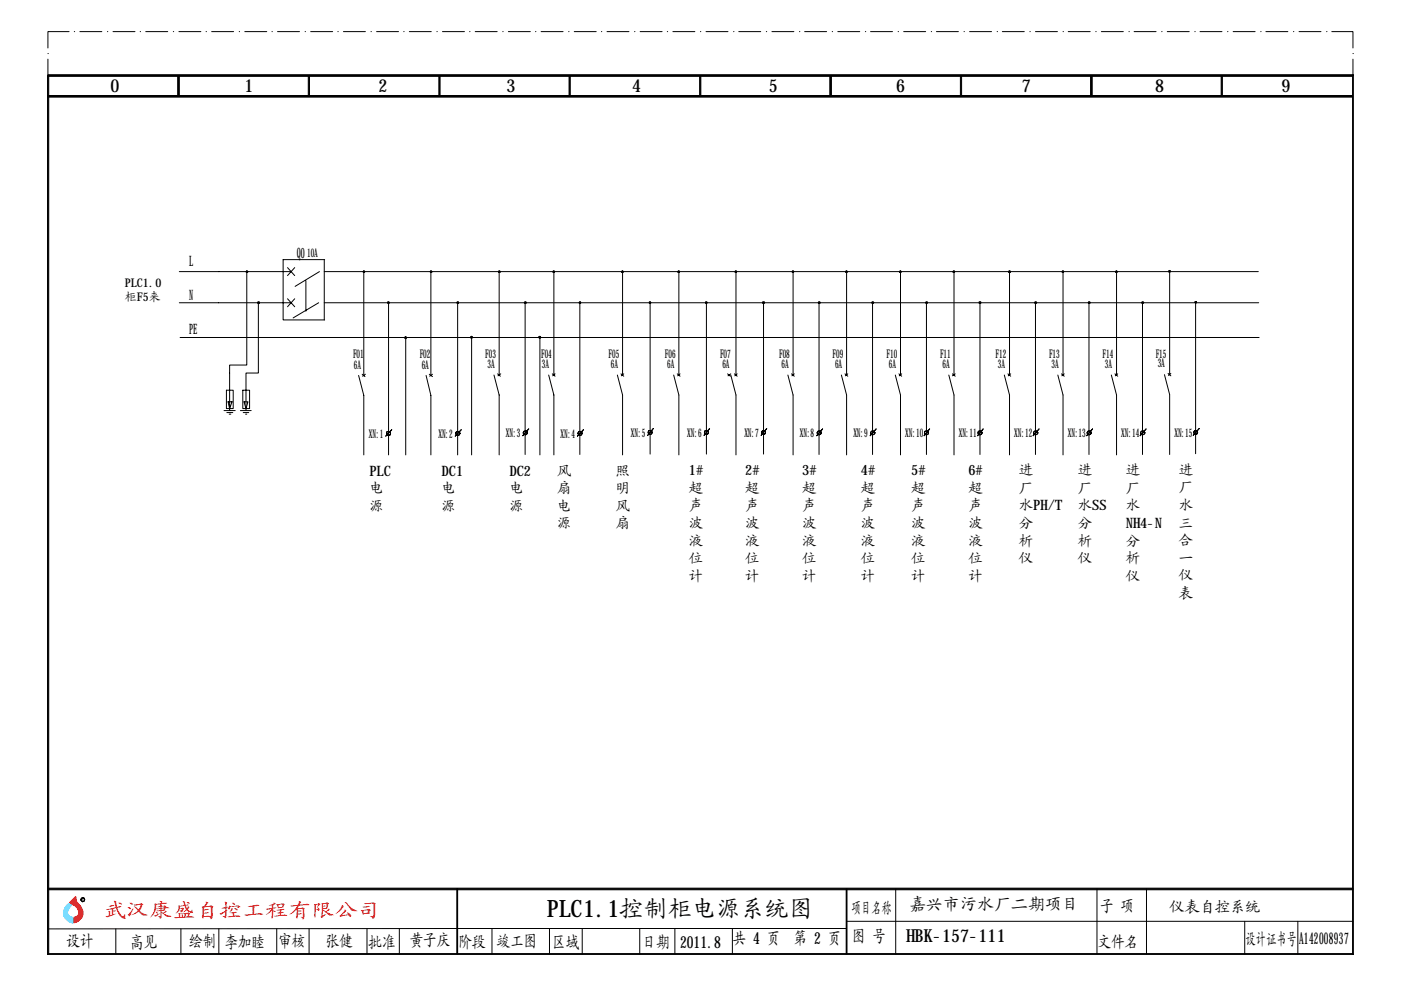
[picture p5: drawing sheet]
<svg xmlns="http://www.w3.org/2000/svg" width="297mm" height="210mm" viewBox="0 0 297 210" stroke-linecap="round" stroke-linejoin="round" font-family="sans-serif">
<g fill="none" stroke="#000" stroke-width=".21">
<path d="M10.2 12.5v3.5M10.2 11.4h.1M14.6 6.7h-4.4v3.5M15.7 6.7h.1M16.9 6.7h4.7M22.8 6.7h.1M24 6.7h4.6M29.7 6.7h.1M30.9 6.7h4.7M36.7 6.7h.1M37.9 6.7h4.7M43.7 6.7h.1"/>
<path d="M44.9 6.7h4.6M50.7 6.7h.1M51.9 6.7h4.7M57.7 6.7h.1M58.8 6.7h4.7M64.7 6.7h.1M65.9 6.7h4.6M71.6 6.7h.1M72.8 6.7h4.7M78.7 6.7h.1M79.8 6.7h4.7M85.6 6.7h.1"/>
<path d="M86.8 6.7h4.6M92.6 6.7h.1M93.8 6.7h4.7M99.6 6.7h.1M100.8 6.7h4.6M106.6 6.7h.1M107.8 6.7h4.6M113.5 6.7h.1M114.7 6.7h4.7M120.6 6.7h.1M121.8 6.7h4.6M127.5 6.7h.1"/>
<path d="M128.7 6.7h4.6M134.5 6.7h.1M135.7 6.7h4.7M141.5 6.7h.1M142.7 6.7h4.6M148.5 6.7h.1M149.7 6.7h4.6M155.5 6.7h.1M156.6 6.7h4.7M162.5 6.7h.1M163.7 6.7h4.6M169.5 6.7h.1"/>
<path d="M170.6 6.7h4.7M176.4 6.7h.1M177.6 6.7h4.7M183.5 6.7h.1M184.6 6.7h4.6M190.4 6.7h.1M191.6 6.7h4.7M197.4 6.7h.1M198.5 6.7h4.7M204.4 6.7h.1M205.6 6.7h4.6M211.4 6.7h.1"/>
<path d="M212.5 6.7h4.7M218.4 6.7h.1M219.5 6.7h4.7M225.4 6.7h.1M226.5 6.7h4.6M232.3 6.7h.1M233.5 6.7h4.7M239.4 6.7h.1M240.5 6.7h4.6M246.3 6.7h.1M247.5 6.7h4.6M253.3 6.7h.1"/>
<path d="M254.4 6.7h4.7M260.3 6.7h.1M261.5 6.7h4.6M267.3 6.7h.1M268.4 6.7h4.6M274.2 6.7h.1M275.4 6.7h4.7M281.3 6.7h.1M282.4 6.7h4.5v3.5M286.9 11.4h.1M286.9 12.5v3.5M38 57.6h23.7"/>
<path d="M52.3 57.6v19.8h-3.6v9.6M61 56.7l1.5 1.7M62.5 56.7l-1.5 1.7M64.9 59.5v6.5M67.7 57.6l-5.1 3.1M68.7 57.6h198.1M68.7 55v12.8M68.8 55h-8.8v12.8h8.8M77.1 57.6v22M91.4 57.6v22M105.8 57.6v21.9M117.4 57.6v21.9"/>
<path d="M132 57.6v21.9M143.9 57.6v21.9M156 57.6v21.9M168.1 57.6v21.9M179.5 57.6v21.9M190.9 57.6v21.9M202.3 57.6v21.9M214 57.6v21.9M225.4 57.6v21.9M236.7 57.6v21.9M248 57.5v21.9M38 64.2h23.7"/>
<path d="M38.2 71.6h228.8M54.8 64.2v14.9h-2.6v7.9M61 63.3l1.5 1.7M62.5 63.3l-1.5 1.7M67.6 64.2l-5.5 3.2M68.7 64.2h198.2M76 79.6l1.1 4.2v12.6M76.8 79.3l.6 .6M77.5 79.3l-.6 .5M82.4 64.2v32.2M86 71.6v24.8M90.3 79.6l1.1 4.2v12.6"/>
<path d="M91 79.3l.7 .6M91.7 79.3l-.6 .5M97 64.2v32.2M100 71.6v24.8M104.7 79.5l1.1 4.2v12.7M105.5 79.3l.6 .5M106.2 79.3l-.6 .4M111.3 64.2v32.2M114.5 71.6v24.8M116.3 79.5l1.1 4.2v12.7M117.1 79.3l.6 .5M117.7 79.3l-.5 .4"/>
<path d="M122.9 64.2v32.2M130.9 79.5l1.1 4.2v12.7M131.7 79.3l.5 .5M132.2 79.3l-.5 .4M137.8 64.2v32.1M142.8 79.5l1.1 4.2v12.7M143.6 79.3l.6 .5M144.2 79.3l-.5 .4M149.8 64.2v32.1M154.3 79.3l.6 .5M154.9 79.5l1.1 4.2v12.7M154.9 79.3l-.6 .4"/>
<path d="M155.7 79.3l.6 .5M156.3 79.3l-.5 .4M161.9 64.2v32.1M167 79.5l1.1 4.2v12.7M167.8 79.3l.6 .5M168.4 79.3l-.5 .4M173.7 64.2v32.2M178.4 79.5l1.1 4.2v12.7M179.2 79.3l.5 .5M179.7 79.3l-.5 .4M185 64.2v32.2M189.8 79.5l1.1 4.2v12.7"/>
<path d="M190.6 79.3l.6 .5M191.2 79.3l-.5 .4M196.4 64.2v32.2M201.2 79.5l1.1 4.2v12.7M201.9 79.3l.6 .5M202.5 79.3l-.6 .4M207.8 64.2v32.2M212.9 79.5l1.1 4.2v12.7M213.7 79.3l.6 .5M214.3 79.3l-.5 .4M219.5 64.2v32.2M224.3 79.5l1.1 4.2v12.7"/>
<path d="M225 79.3l.6 .5M225.6 79.3l-.5 .4M230.9 64.2v32.2M235.6 79.5l1.1 4.2v12.7M236.4 79.3l.6 .5M237 79.3l-.5 .4M242.2 64.2v32.2M246.9 79.4l1.1 4.3v12.7M247.6 79.2l.6 .5M248.2 79.2l-.5 .4M253.5 64.1v32.1M47.5 87.1h2.4"/>
<path d="M48 82.7h1.4v3.9h-1.4zM48.1 87.5h1.3M48.3 85.2h.9l-.5 1.4zM48.6 87.8h.3M51 87.1h2.3M51.5 82.7h1.4v3.9h-1.4zM51.6 87.5h1.1M51.7 85.2h.9l-.4 1.4zM52.1 87.8h.2M83.1 91.1l-1.3 1.4M96.8 91.5h.6l.1 .4-.1 .3h-.6l-.2-.3zM97.8 91.1l-1.3 1.4"/>
<path d="M111.1 91.5h.6l.1 .3-.1 .2-.3 .2-.3-.2-.2-.2zM112.1 90.9l-1.3 1.5M122.7 91.5h.6l.1 .4-.1 .3h-.6l-.2-.3zM123.7 91.1l-1.3 1.4M137.5 91.4h.7v.6l-.4 .1-.3-.1zM138.5 90.9l-1.2 1.4M149.4 91.4h.7v.6l-.3 .1-.4-.1zM150.5 90.9l-1.2 1.4M161.6 91.4h.6v.6l-.3 .1-.3-.1-.1-.3zM162.6 90.9l-1.2 1.4M173.4 91.5h.6l.2 .3-.2 .2-.3 .2-.3-.2-.2-.2zM174.4 90.9l-1.3 1.5"/>
<path d="M184.7 91.5h.6l.2 .3-.2 .2-.3 .2-.3-.2-.1-.2zM185.8 90.9l-1.3 1.5M196.1 91.5h.7v.5l-.4 .2-.3-.2zM197.1 90.9l-1.2 1.5M207.4 91.5h.7v.5l-.3 .2-.4-.2zM208.4 90.9l-1.1 1.5M219.3 91.5h.6l.1 .3-.1 .2-.4 .2-.2-.2-.2-.2zM220.3 90.9l-1.3 1.5M230.6 91.5h.6l.2 .3-.2 .2-.3 .2-.3-.2-.1-.2zM231.6 90.9l-1.2 1.5M242 91.5h.6l.1 .3-.1 .2-.4 .2-.2-.2-.2-.2zM243 90.9l-1.3 1.5"/>
<path d="M253.2 91.4h.6v.6l-.3 .1-.3-.1-.1-.3zM254.3 90.9l-1.3 1.4M17.3 190.5l.2-.2 .4 .2v.5l-.4 .2-.2-.2zM24.6 196.9v5.4M38.4 196.9v5.4M46.4 196.9v5.4M58.7 196.9v5.4M65.5 196.9v5.4M77.8 196.9v5.4M84.7 196.9v5.4M104.3 196.9v5.4M116.5 196.9v5.4"/>
<path d="M123.4 196.9v5.4M135.6 196.9v5.4M143.1 196.9v5.4M155.3 196.9v5.4M179.5 196.9h-169.3M179.6 195.3h107.3M189.9 188.5v13.8M232.6 188.5v13.8M243.1 188.5v13.8M263.9 195.3v7M275.2 195.3v7"/>
<circle cx="82.4" cy="91.9" r=".45"/>
</g>
<g fill="#000" stroke="#000" stroke-width=".21">
<path d="M17.3 191l.2 .2zM17.5 191.2l.4-.2zM17.9 190.8v.2z"/>
<path d="M10.1 16h.2v186.1l-.2 .3z" fill-rule="evenodd"/>
<path d="M10.2 15.8h276.7l-.2 .4h-276.5z" fill-rule="evenodd"/>
<path d="M10.2 20.2h276.5v.4h-276.5z" fill-rule="evenodd"/>
<path d="M37.7 16.1h.3v4.3h-.3z" fill-rule="evenodd"/>
<path d="M65.4 16.1h.2v4.3h-.2z" fill-rule="evenodd"/>
<path d="M93 16.1h.3v4.3h-.3z" fill-rule="evenodd"/>
<path d="M120.6 16.1h.3v4.3h-.3z" fill-rule="evenodd"/>
<path d="M148.3 16.1h.3v4.3h-.3z" fill-rule="evenodd"/>
<path d="M175.9 16.1h.4v4.3h-.4z" fill-rule="evenodd"/>
<path d="M203.6 16.1h.3v4.3h-.3z" fill-rule="evenodd"/>
<path d="M231.2 16.1h.4v4.3h-.4z" fill-rule="evenodd"/>
<path d="M258.9 16.1h.3v4.3h-.3z" fill-rule="evenodd"/>
<path d="M52.2 57.6h.1l-.1 .2z" fill-rule="evenodd"/>
<path d="M52.3 57.6l-.1 .2z" fill-rule="evenodd"/>
<path d="M52.2 57.6h.1z" fill-rule="evenodd"/>
<path d="M52.3 57.6l.2 .2h-.2z" fill-rule="evenodd"/>
<path d="M52.2 57.5l.1-.1v.2z" fill-rule="evenodd"/>
<path d="M52.3 57.6h.3l-.1 .2z" fill-rule="evenodd"/>
<path d="M52.3 57.4l.2 .1-.2 .1z" fill-rule="evenodd"/>
<path d="M52.3 57.6h.3z" fill-rule="evenodd"/>
<path d="M77 57.6h.1l-.1 .2z" fill-rule="evenodd"/>
<path d="M77.1 57.6l-.1 .2z" fill-rule="evenodd"/>
<path d="M77 57.6h.1z" fill-rule="evenodd"/>
<path d="M77.1 57.6l.2 .2h-.2z" fill-rule="evenodd"/>
<path d="M77 57.5l.1-.1v.2z" fill-rule="evenodd"/>
<path d="M77.1 57.6h.2v.2z" fill-rule="evenodd"/>
<path d="M77.1 57.6l.2-.1z" fill-rule="evenodd"/>
<path d="M77.1 57.4l.2 .1-.2 .1z" fill-rule="evenodd"/>
<path d="M91.2 57.6h.2l-.1 .2z" fill-rule="evenodd"/>
<path d="M91.4 57.6l-.1 .2z" fill-rule="evenodd"/>
<path d="M91.2 57.6h.2z" fill-rule="evenodd"/>
<path d="M91.4 57.6l.1 .2h-.1z" fill-rule="evenodd"/>
<path d="M91.3 57.5l.1-.1v.2z" fill-rule="evenodd"/>
<path d="M91.4 57.6h.2l-.1 .2z" fill-rule="evenodd"/>
<path d="M91.4 57.4l.1 .1-.1 .1z" fill-rule="evenodd"/>
<path d="M91.4 57.6h.2z" fill-rule="evenodd"/>
<path d="M105.7 57.6h.1l-.1 .2z" fill-rule="evenodd"/>
<path d="M105.8 57.6l-.1 .2z" fill-rule="evenodd"/>
<path d="M105.7 57.6h.1z" fill-rule="evenodd"/>
<path d="M105.8 57.6l.2 .2h-.2z" fill-rule="evenodd"/>
<path d="M105.7 57.5l.1-.1v.2z" fill-rule="evenodd"/>
<path d="M105.8 57.6h.3l-.1 .2z" fill-rule="evenodd"/>
<path d="M105.8 57.4l.2 .1-.2 .1z" fill-rule="evenodd"/>
<path d="M105.8 57.6h.3z" fill-rule="evenodd"/>
<path d="M117.3 57.6h.1l-.1 .2z" fill-rule="evenodd"/>
<path d="M117.4 57.6v.2h-.1z" fill-rule="evenodd"/>
<path d="M117.3 57.5l.1 .1z" fill-rule="evenodd"/>
<path d="M117.4 57.6l.1 .2z" fill-rule="evenodd"/>
<path d="M117.3 57.5l.1-.1v.2z" fill-rule="evenodd"/>
<path d="M117.4 57.6h.2l-.1 .2z" fill-rule="evenodd"/>
<path d="M117.4 57.4v.2z" fill-rule="evenodd"/>
<path d="M117.4 57.6h.2z" fill-rule="evenodd"/>
<path d="M131.7 57.6h.3l-.2 .2z" fill-rule="evenodd"/>
<path d="M132 57.6v.2h-.2z" fill-rule="evenodd"/>
<path d="M131.7 57.6h.3z" fill-rule="evenodd"/>
<path d="M132 57.6l.1 .2z" fill-rule="evenodd"/>
<path d="M131.8 57.5l.2-.1v.2z" fill-rule="evenodd"/>
<path d="M132 57.6h.2l-.1 .2z" fill-rule="evenodd"/>
<path d="M132 57.4v.2z" fill-rule="evenodd"/>
<path d="M132 57.6h.2z" fill-rule="evenodd"/>
<path d="M143.7 57.6h.2l-.1 .2z" fill-rule="evenodd"/>
<path d="M143.9 57.6v.2h-.1z" fill-rule="evenodd"/>
<path d="M143.7 57.6h.2z" fill-rule="evenodd"/>
<path d="M143.9 57.6l.1 .2z" fill-rule="evenodd"/>
<path d="M143.8 57.5l.1-.1v.2z" fill-rule="evenodd"/>
<path d="M143.9 57.6h.2l-.1 .2z" fill-rule="evenodd"/>
<path d="M143.9 57.4v.2z" fill-rule="evenodd"/>
<path d="M143.9 57.6h.2z" fill-rule="evenodd"/>
<path d="M155.9 57.6h.1l-.1 .2z" fill-rule="evenodd"/>
<path d="M156 57.6v.2h-.1z" fill-rule="evenodd"/>
<path d="M155.9 57.5l.1 .1z" fill-rule="evenodd"/>
<path d="M156 57.6l.1 .2z" fill-rule="evenodd"/>
<path d="M155.9 57.5l.1-.1v.2z" fill-rule="evenodd"/>
<path d="M156 57.6h.2l-.1 .2z" fill-rule="evenodd"/>
<path d="M156 57.4v.2z" fill-rule="evenodd"/>
<path d="M156 57.6h.2z" fill-rule="evenodd"/>
<path d="M168 57.6h.1l-.1 .2z" fill-rule="evenodd"/>
<path d="M168.1 57.6v.2h-.1z" fill-rule="evenodd"/>
<path d="M168 57.5l.1 .1z" fill-rule="evenodd"/>
<path d="M168.1 57.6l.1 .2z" fill-rule="evenodd"/>
<path d="M168 57.5l.1-.1v.2z" fill-rule="evenodd"/>
<path d="M168.1 57.6h.2l-.1 .2z" fill-rule="evenodd"/>
<path d="M168.1 57.4v.2z" fill-rule="evenodd"/>
<path d="M168.1 57.6h.2z" fill-rule="evenodd"/>
<path d="M179.3 57.6h.2l-.2 .2z" fill-rule="evenodd"/>
<path d="M179.5 57.6v.2h-.2z" fill-rule="evenodd"/>
<path d="M179.3 57.5l.2 .1z" fill-rule="evenodd"/>
<path d="M179.5 57.6l.1 .2z" fill-rule="evenodd"/>
<path d="M179.3 57.5l.2-.1v.2z" fill-rule="evenodd"/>
<path d="M179.5 57.6h.2l-.1 .2z" fill-rule="evenodd"/>
<path d="M179.5 57.4v.2z" fill-rule="evenodd"/>
<path d="M179.5 57.6h.2z" fill-rule="evenodd"/>
<path d="M190.7 57.6h.2l-.1 .2z" fill-rule="evenodd"/>
<path d="M190.8 57.8l.1-.2v.2z" fill-rule="evenodd"/>
<path d="M190.7 57.6h.2z" fill-rule="evenodd"/>
<path d="M190.9 57.6l.1 .2z" fill-rule="evenodd"/>
<path d="M190.8 57.5l.1-.1v.2z" fill-rule="evenodd"/>
<path d="M190.9 57.6h.2l-.1 .2z" fill-rule="evenodd"/>
<path d="M190.9 57.4v.2z" fill-rule="evenodd"/>
<path d="M190.9 57.6h.2z" fill-rule="evenodd"/>
<path d="M202 57.6h.3l-.2 .2z" fill-rule="evenodd"/>
<path d="M202.3 57.6v.2h-.2z" fill-rule="evenodd"/>
<path d="M202 57.6h.3z" fill-rule="evenodd"/>
<path d="M202.3 57.6l.1 .2z" fill-rule="evenodd"/>
<path d="M202.1 57.5l.2-.1v.2z" fill-rule="evenodd"/>
<path d="M202.3 57.6h.1v.2z" fill-rule="evenodd"/>
<path d="M202.3 57.4v.2z" fill-rule="evenodd"/>
<path d="M202.3 57.6h.1z" fill-rule="evenodd"/>
<path d="M213.9 57.6h.1l-.1 .2z" fill-rule="evenodd"/>
<path d="M214 57.6v.2h-.1z" fill-rule="evenodd"/>
<path d="M213.9 57.5l.1 .1z" fill-rule="evenodd"/>
<path d="M214 57.6l.2 .2h-.2z" fill-rule="evenodd"/>
<path d="M213.9 57.5l.1-.1v.2z" fill-rule="evenodd"/>
<path d="M214 57.6h.2v.2z" fill-rule="evenodd"/>
<path d="M214 57.6l.2-.1z" fill-rule="evenodd"/>
<path d="M214 57.4l.2 .1-.2 .1z" fill-rule="evenodd"/>
<path d="M225.2 57.6h.2l-.2 .2z" fill-rule="evenodd"/>
<path d="M225.4 57.6v.2h-.2z" fill-rule="evenodd"/>
<path d="M225.2 57.5l.2 .1z" fill-rule="evenodd"/>
<path d="M225.4 57.6l.1 .2z" fill-rule="evenodd"/>
<path d="M225.2 57.5l.2-.1v.2z" fill-rule="evenodd"/>
<path d="M225.4 57.6h.2l-.1 .2z" fill-rule="evenodd"/>
<path d="M225.4 57.4v.2z" fill-rule="evenodd"/>
<path d="M225.4 57.6h.2z" fill-rule="evenodd"/>
<path d="M236.6 57.6h.1l-.1 .2z" fill-rule="evenodd"/>
<path d="M236.7 57.6v.2h-.1z" fill-rule="evenodd"/>
<path d="M236.6 57.5l.1 .1z" fill-rule="evenodd"/>
<path d="M236.7 57.6l.1 .2z" fill-rule="evenodd"/>
<path d="M236.6 57.5l.1-.1v.2z" fill-rule="evenodd"/>
<path d="M236.7 57.6h.2l-.1 .2z" fill-rule="evenodd"/>
<path d="M236.7 57.4v.2z" fill-rule="evenodd"/>
<path d="M236.7 57.6h.2z" fill-rule="evenodd"/>
<path d="M247.8 57.5h.2l-.2 .2z" fill-rule="evenodd"/>
<path d="M247.8 57.7l.2-.2v.2z" fill-rule="evenodd"/>
<path d="M247.8 57.4l.2 .1z" fill-rule="evenodd"/>
<path d="M248 57.5l.1 .2z" fill-rule="evenodd"/>
<path d="M247.8 57.4l.2-.1v.2z" fill-rule="evenodd"/>
<path d="M248 57.5h.2l-.1 .2z" fill-rule="evenodd"/>
<path d="M248 57.3v.2z" fill-rule="evenodd"/>
<path d="M248.1 57.4l.1 .1h-.2z" fill-rule="evenodd"/>
<path d="M54.6 64.2h.3z" fill-rule="evenodd"/>
<path d="M54.7 64.3l.2-.1v.2z" fill-rule="evenodd"/>
<path d="M54.7 64l.2 .2h-.3z" fill-rule="evenodd"/>
<path d="M54.9 64.2v.2z" fill-rule="evenodd"/>
<path d="M54.7 64h.2v.2z" fill-rule="evenodd"/>
<path d="M54.9 64.2h.1z" fill-rule="evenodd"/>
<path d="M54.9 64v.2z" fill-rule="evenodd"/>
<path d="M54.9 64l.1 .2h-.1z" fill-rule="evenodd"/>
<path d="M82.2 64.2h.2z" fill-rule="evenodd"/>
<path d="M82.2 64.3l.2-.1v.2z" fill-rule="evenodd"/>
<path d="M82.2 64l.2 .2h-.2z" fill-rule="evenodd"/>
<path d="M82.4 64.2v.2z" fill-rule="evenodd"/>
<path d="M82.2 64h.2v.2z" fill-rule="evenodd"/>
<path d="M82.4 64.2h.1z" fill-rule="evenodd"/>
<path d="M82.4 64v.2z" fill-rule="evenodd"/>
<path d="M82.5 64v.2h-.1z" fill-rule="evenodd"/>
<path d="M85.9 71.6h.1l-.1 .1z" fill-rule="evenodd"/>
<path d="M86 71.6v.2l-.1-.1z" fill-rule="evenodd"/>
<path d="M85.9 71.5l.1 .1z" fill-rule="evenodd"/>
<path d="M86 71.6v.2z" fill-rule="evenodd"/>
<path d="M85.9 71.5l.1-.1v.2z" fill-rule="evenodd"/>
<path d="M86 71.6h.2l-.1 .1z" fill-rule="evenodd"/>
<path d="M86 71.4v.2z" fill-rule="evenodd"/>
<path d="M86 71.6h.2z" fill-rule="evenodd"/>
<path d="M96.9 64.2h.1z" fill-rule="evenodd"/>
<path d="M97 64.2v.2z" fill-rule="evenodd"/>
<path d="M96.9 64l.1 .2h-.1z" fill-rule="evenodd"/>
<path d="M97 64.2l.2 .1-.2 .1z" fill-rule="evenodd"/>
<path d="M96.9 64l.1 .2z" fill-rule="evenodd"/>
<path d="M97 64.2l.2 .1z" fill-rule="evenodd"/>
<path d="M97 64.2l.2-.2v.2z" fill-rule="evenodd"/>
<path d="M97 64h.2l-.2 .2z" fill-rule="evenodd"/>
<path d="M99.8 71.5h.2l-.2 .1z" fill-rule="evenodd"/>
<path d="M99.8 71.6l.2-.1v.2z" fill-rule="evenodd"/>
<path d="M99.8 71.4l.2 .1z" fill-rule="evenodd"/>
<path d="M100 71.5v.2z" fill-rule="evenodd"/>
<path d="M99.8 71.4l.2-.1v.2z" fill-rule="evenodd"/>
<path d="M100 71.5h.2l-.1 .1z" fill-rule="evenodd"/>
<path d="M100 71.3v.2z" fill-rule="evenodd"/>
<path d="M100.1 71.4l.1 .1h-.2z" fill-rule="evenodd"/>
<path d="M111.2 64.2h.2z" fill-rule="evenodd"/>
<path d="M111.3 64.3l.1-.1v.2z" fill-rule="evenodd"/>
<path d="M111.3 64l.1 .2h-.2z" fill-rule="evenodd"/>
<path d="M111.4 64.2v.2z" fill-rule="evenodd"/>
<path d="M111.3 64h.1v.2z" fill-rule="evenodd"/>
<path d="M111.4 64.2h.2z" fill-rule="evenodd"/>
<path d="M111.4 64v.2z" fill-rule="evenodd"/>
<path d="M111.5 64l.1 .2h-.2z" fill-rule="evenodd"/>
<path d="M114.2 71.5h.3l-.2 .1z" fill-rule="evenodd"/>
<path d="M114.3 71.6l.2-.1v.2z" fill-rule="evenodd"/>
<path d="M114.3 71.4l.2 .1h-.3z" fill-rule="evenodd"/>
<path d="M114.5 71.5v.2z" fill-rule="evenodd"/>
<path d="M114.3 71.4l.2-.1v.2z" fill-rule="evenodd"/>
<path d="M114.5 71.5h.1v.1z" fill-rule="evenodd"/>
<path d="M114.5 71.3v.2z" fill-rule="evenodd"/>
<path d="M114.6 71.4v.1h-.1z" fill-rule="evenodd"/>
<path d="M122.8 64.2h.1z" fill-rule="evenodd"/>
<path d="M122.9 64.2v.2z" fill-rule="evenodd"/>
<path d="M122.9 64v.2h-.1z" fill-rule="evenodd"/>
<path d="M122.9 64.2l.2 .1-.2 .1z" fill-rule="evenodd"/>
<path d="M122.9 64v.2z" fill-rule="evenodd"/>
<path d="M122.9 64.2l.2 .1z" fill-rule="evenodd"/>
<path d="M122.9 64.2l.2-.2v.2z" fill-rule="evenodd"/>
<path d="M122.9 64h.2l-.2 .2z" fill-rule="evenodd"/>
<path d="M137.7 64.2h.1z" fill-rule="evenodd"/>
<path d="M137.7 64.3l.1-.1v.2z" fill-rule="evenodd"/>
<path d="M137.7 64l.1 .2h-.1z" fill-rule="evenodd"/>
<path d="M137.8 64.2v.2z" fill-rule="evenodd"/>
<path d="M137.7 64h.1v.2z" fill-rule="evenodd"/>
<path d="M137.8 64.2h.2z" fill-rule="evenodd"/>
<path d="M137.8 64v.2z" fill-rule="evenodd"/>
<path d="M137.9 64l.1 .2h-.2z" fill-rule="evenodd"/>
<path d="M149.6 64.2h.2z" fill-rule="evenodd"/>
<path d="M149.6 64.3l.2-.1v.2z" fill-rule="evenodd"/>
<path d="M149.6 64l.2 .2h-.2z" fill-rule="evenodd"/>
<path d="M149.8 64.2v.2z" fill-rule="evenodd"/>
<path d="M149.6 64h.2v.2z" fill-rule="evenodd"/>
<path d="M149.8 64.2h.1z" fill-rule="evenodd"/>
<path d="M149.8 64v.2z" fill-rule="evenodd"/>
<path d="M149.9 64v.2h-.1z" fill-rule="evenodd"/>
<path d="M161.7 64.2h.2z" fill-rule="evenodd"/>
<path d="M161.7 64.3l.2-.1v.2z" fill-rule="evenodd"/>
<path d="M161.7 64l.2 .2h-.2z" fill-rule="evenodd"/>
<path d="M161.9 64.2l.2 .1-.2 .1z" fill-rule="evenodd"/>
<path d="M161.7 64h.2v.2z" fill-rule="evenodd"/>
<path d="M161.9 64.2l.2 .1z" fill-rule="evenodd"/>
<path d="M161.9 64.2l.2-.2v.2z" fill-rule="evenodd"/>
<path d="M161.9 64h.2l-.2 .2z" fill-rule="evenodd"/>
<path d="M173.5 64.2h.2z" fill-rule="evenodd"/>
<path d="M173.7 64.2v.2z" fill-rule="evenodd"/>
<path d="M173.6 64l.1 .2h-.2z" fill-rule="evenodd"/>
<path d="M173.7 64.2l.1 .1-.1 .1z" fill-rule="evenodd"/>
<path d="M173.6 64l.1 .2z" fill-rule="evenodd"/>
<path d="M173.7 64.2h.2z" fill-rule="evenodd"/>
<path d="M173.7 64h.1l-.1 .2z" fill-rule="evenodd"/>
<path d="M173.7 64.2l.1-.2 .1 .2z" fill-rule="evenodd"/>
<path d="M184.8 64.2h.2z" fill-rule="evenodd"/>
<path d="M184.9 64.3l.1-.1v.2z" fill-rule="evenodd"/>
<path d="M184.9 64l.1 .2h-.2z" fill-rule="evenodd"/>
<path d="M185 64.2l.2 .1-.2 .1z" fill-rule="evenodd"/>
<path d="M184.9 64l.1 .2z" fill-rule="evenodd"/>
<path d="M185 64.2h.3z" fill-rule="evenodd"/>
<path d="M185 64h.2l-.2 .2z" fill-rule="evenodd"/>
<path d="M185 64.2l.2-.2 .1 .2z" fill-rule="evenodd"/>
<path d="M196.3 64.2h.1z" fill-rule="evenodd"/>
<path d="M196.4 64.2v.2z" fill-rule="evenodd"/>
<path d="M196.3 64l.1 .2h-.1z" fill-rule="evenodd"/>
<path d="M196.4 64.2l.2 .1-.2 .1z" fill-rule="evenodd"/>
<path d="M196.3 64l.1 .2z" fill-rule="evenodd"/>
<path d="M196.4 64.2l.2 .1z" fill-rule="evenodd"/>
<path d="M196.4 64.2l.2-.2v.2z" fill-rule="evenodd"/>
<path d="M196.4 64h.2l-.2 .2z" fill-rule="evenodd"/>
<path d="M207.6 64.2h.2z" fill-rule="evenodd"/>
<path d="M207.6 64.3l.2-.1v.2z" fill-rule="evenodd"/>
<path d="M207.6 64l.2 .2h-.2z" fill-rule="evenodd"/>
<path d="M207.8 64.2l.1 .1-.1 .1z" fill-rule="evenodd"/>
<path d="M207.6 64h.2v.2z" fill-rule="evenodd"/>
<path d="M207.8 64.2l.1 .1z" fill-rule="evenodd"/>
<path d="M207.8 64.2l.1-.2v.2z" fill-rule="evenodd"/>
<path d="M207.8 64h.1l-.1 .2z" fill-rule="evenodd"/>
<path d="M219.4 64.2h.1z" fill-rule="evenodd"/>
<path d="M219.5 64.2v.2z" fill-rule="evenodd"/>
<path d="M219.5 64v.2h-.1z" fill-rule="evenodd"/>
<path d="M219.5 64.2l.2 .1-.2 .1z" fill-rule="evenodd"/>
<path d="M219.5 64v.2z" fill-rule="evenodd"/>
<path d="M219.5 64.2h.3z" fill-rule="evenodd"/>
<path d="M219.5 64h.2l-.2 .2z" fill-rule="evenodd"/>
<path d="M219.5 64.2l.2-.2 .1 .2z" fill-rule="evenodd"/>
<path d="M230.7 64.2h.2z" fill-rule="evenodd"/>
<path d="M230.9 64.2v.2z" fill-rule="evenodd"/>
<path d="M230.8 64l.1 .2h-.2z" fill-rule="evenodd"/>
<path d="M230.9 64.2l.2 .1-.2 .1z" fill-rule="evenodd"/>
<path d="M230.8 64l.1 .2z" fill-rule="evenodd"/>
<path d="M230.9 64.2h.2z" fill-rule="evenodd"/>
<path d="M230.9 64h.2l-.2 .2z" fill-rule="evenodd"/>
<path d="M230.9 64.2l.2-.2v.2z" fill-rule="evenodd"/>
<path d="M242.1 64.2h.1z" fill-rule="evenodd"/>
<path d="M242.2 64.2v.2z" fill-rule="evenodd"/>
<path d="M242.1 64l.1 .2h-.1z" fill-rule="evenodd"/>
<path d="M242.2 64.2l.2 .1-.2 .1z" fill-rule="evenodd"/>
<path d="M242.1 64l.1 .2z" fill-rule="evenodd"/>
<path d="M242.2 64.2h.3z" fill-rule="evenodd"/>
<path d="M242.2 64h.2l-.2 .2z" fill-rule="evenodd"/>
<path d="M242.2 64.2l.2-.2 .1 .2z" fill-rule="evenodd"/>
<path d="M253.3 64.1h.2z" fill-rule="evenodd"/>
<path d="M253.5 64.1v.2z" fill-rule="evenodd"/>
<path d="M253.4 63.9l.1 .2h-.2z" fill-rule="evenodd"/>
<path d="M253.5 64.1l.2 .1-.2 .1z" fill-rule="evenodd"/>
<path d="M253.4 63.9l.1 .2z" fill-rule="evenodd"/>
<path d="M253.5 64.1l.2 .1z" fill-rule="evenodd"/>
<path d="M253.7 63.9v.2h-.2z" fill-rule="evenodd"/>
<path d="M253.5 63.9h.2l-.2 .2z" fill-rule="evenodd"/>
<path d="M10.2 188.3h276.7v.4h-276.7z" fill-rule="evenodd"/>
<path d="M17.3 190.4l-.2 .4z" fill-rule="evenodd"/>
<path d="M17.1 190.8l.2 .2z" fill-rule="evenodd"/>
<path d="M17.3 190.4l.2-.1z" fill-rule="evenodd"/>
<path d="M17.5 190.3l.4 .2z" fill-rule="evenodd"/>
<path d="M17.9 190.4v.4z" fill-rule="evenodd"/>
<path d="M10.3 202.1h276.4l.2 .3h-276.8z" fill-rule="evenodd"/>
<path d="M96.9 188.4h.1v13.9h-.1z" fill-rule="evenodd"/>
<path d="M179.4 188.5h.2v13.8h-.2z" fill-rule="evenodd"/>
<path d="M286.9 15.8v186.6l-.2-.3v-185.9z" fill-rule="evenodd"/>
</g>
<path d="M14.7 191.4l1.4-1.3 .2 1.1 .2 .2a3.2 3.2 0 0 1 1 2.8l-.4 .6a2.16 2.16 0 0 1-1.4 .9v-1.2a1.06 1.06 0 0 0 .8-1.7 4 4 0 0 0-1.8-1.4z" fill-rule="evenodd" fill="#f00" stroke="#f00" stroke-width=".21"/>
<path d="M14.2 191.9l.4-.4 .6 .5-.6 .5a1.13 1.13 0 0 0 .1 1.7l.7 .3v1.2a2.16 2.16 0 0 1-1.9-1.5 2.16 2.16 0 0 1 .7-2.3z" fill-rule="evenodd" fill="#00bfff" stroke="#00bfff" stroke-width=".21"/>
<text font-size="5.1" x="115.9" y="194.3">PLC1.1控制柜电源系统图</text>
<text font-size="4.1" fill="#f00" x="22.1" y="194.4">武汉康盛自控工程有限公司</text>
<g font-size="3.8">
<text x="23.5" y="19.5">0</text>
<text x="51.8" y="19.5">1</text>
<text x="80.3" y="19.5">2</text>
<text x="107.4" y="19.5">3</text>
<text x="134" y="19.5">4</text>
<text x="163" y="19.5">5</text>
<text x="190" y="19.5">6</text>
<text x="216.7" y="19.5">7</text>
<text x="244.9" y="19.5">8</text>
<text x="271.7" y="19.5">9</text>
<text x="192" y="199.8">HBK-157-111</text>
</g>
<g font-size="3.6">
<text x="180.5" y="193.7">项目名称</text>
<text x="192.8" y="193">嘉兴市污水厂二期项目</text>
<text x="233.3" y="193.3">子 项</text>
<text x="14.1" y="200.8">设计</text>
<text x="27.6" y="200.9">高见</text>
<text x="40.1" y="200.8">绘制</text>
<text x="47.6" y="200.9">李加睦</text>
<text x="59" y="200.8">审核</text>
<text x="69.1" y="200.8">张健</text>
<text x="78.1" y="200.9">批准</text>
<text x="86.9" y="200.6">黄子庆</text>
<text x="97.2" y="200.9">阶段</text>
<text x="105.3" y="200.8">竣工图</text>
<text x="117.1" y="200.9">区域</text>
<text x="136.2" y="200.9">日期</text>
<text x="144.2" y="200.9">2011.8</text>
<text x="155.4" y="200.3">共 4 页</text>
<text x="168.3" y="200.3">第 2 页</text>
<text x="180.7" y="199.8">图 号</text>
<text x="232.7" y="200.9">文件名</text>
<text x="264.2" y="200.4">设计证书号</text>
</g>
<text font-size="3.5" x="275.4" y="200.1">A142008937</text>
<text font-size="3.2" x="248" y="193.3">仪表自控系统</text>
<g font-size="3">
<text x="40.1" y="56.4">L</text>
<text x="62.9" y="54.7">Q0</text>
<text x="40.1" y="63.5">N</text>
<text x="40.1" y="70.7">PE</text>
<text x="78.3" y="100.9">PLC</text>
<text x="93.6" y="100.9">DC1</text>
<text x="108" y="100.9">DC2</text>
<text x="118.1" y="100.9">风</text>
<text x="130.6" y="100.9">照</text>
<text x="146" y="100.8">1#</text>
<text x="158" y="100.8">2#</text>
<text x="170.1" y="100.8">3#</text>
<text x="182.5" y="100.8">4#</text>
<text x="193.2" y="100.8">5#</text>
<text x="205.3" y="100.8">6#</text>
<text x="216" y="100.8">进</text>
<text x="228.5" y="100.8">进</text>
<text x="238.7" y="100.8">进</text>
<text x="249.9" y="100.7">进</text>
<text x="78.3" y="104.6">电</text>
<text x="93.6" y="104.6">电</text>
<text x="108" y="104.6">电</text>
<text x="118.1" y="104.6">扇</text>
<text x="130.6" y="104.6">明</text>
<text x="146" y="104.5">超</text>
<text x="158" y="104.5">超</text>
<text x="170.1" y="104.5">超</text>
<text x="182.5" y="104.5">超</text>
<text x="193.2" y="104.5">超</text>
<text x="205.3" y="104.5">超</text>
<text x="216" y="104.5">厂</text>
<text x="228.5" y="104.5">厂</text>
<text x="238.7" y="104.5">厂</text>
<text x="249.9" y="104.4">厂</text>
<text x="78.3" y="108.3">源</text>
<text x="93.6" y="108.3">源</text>
<text x="108" y="108.3">源</text>
<text x="118.1" y="108.3">电</text>
<text x="118.1" y="112">源</text>
<text x="130.6" y="108.3">风</text>
<text x="130.6" y="112">扇</text>
<text x="146" y="108.2">声</text>
<text x="146" y="111.9">波</text>
<text x="158" y="108.2">声</text>
<text x="158" y="111.9">波</text>
<text x="170.1" y="108.2">声</text>
<text x="170.1" y="111.9">波</text>
<text x="182.5" y="108.2">声</text>
<text x="182.5" y="111.9">波</text>
<text x="193.2" y="108.2">声</text>
<text x="193.2" y="111.9">波</text>
<text x="205.3" y="108.2">声</text>
<text x="205.3" y="111.9">波</text>
<text x="216" y="108.2">水PH/T</text>
<text x="216" y="111.9">分</text>
<text x="228.5" y="108.2">水SS</text>
<text x="228.5" y="111.9">分</text>
<text x="238.7" y="108.2">水</text>
<text x="238.7" y="111.9">NH4-N</text>
<text x="249.9" y="108.1">水</text>
<text x="249.9" y="111.9">三</text>
<text x="146" y="115.7">液</text>
<text x="146" y="119.4">位</text>
<text x="158" y="115.7">液</text>
<text x="158" y="119.4">位</text>
<text x="170.1" y="115.7">液</text>
<text x="170.1" y="119.4">位</text>
<text x="182.5" y="115.7">液</text>
<text x="182.5" y="119.4">位</text>
<text x="193.2" y="115.7">液</text>
<text x="193.2" y="119.4">位</text>
<text x="205.3" y="115.7">液</text>
<text x="205.3" y="119.4">位</text>
<text x="216" y="115.7">析</text>
<text x="216" y="119.4">仪</text>
<text x="228.5" y="115.7">析</text>
<text x="228.5" y="119.4">仪</text>
<text x="238.7" y="115.7">分</text>
<text x="238.7" y="119.4">析</text>
<text x="249.9" y="115.6">合</text>
<text x="249.9" y="119.3">一</text>
<text x="146" y="123.1">计</text>
<text x="158" y="123.1">计</text>
<text x="170.1" y="123.1">计</text>
<text x="182.5" y="123.1">计</text>
<text x="193.2" y="123.1">计</text>
<text x="205.3" y="123.1">计</text>
<text x="238.7" y="123.1">仪</text>
<text x="249.9" y="123">仪</text>
<text x="249.9" y="126.8">表</text>
</g>
<g font-size="2.5">
<text x="65.1" y="54.5">10A</text>
<text x="26.5" y="60.8">PLC1.0</text>
<text x="26.5" y="63.9">柜F5来</text>
<text x="74.8" y="76">F01</text>
<text x="89" y="76">F02</text>
<text x="102.9" y="76">F03</text>
<text x="103.4" y="78">3A</text>
<text x="114.7" y="76">F04</text>
<text x="114.9" y="78">3A</text>
<text x="129" y="76">F05</text>
<text x="129.5" y="78">6A</text>
<text x="141" y="76">F06</text>
<text x="141.5" y="78">6A</text>
<text x="152.7" y="76">F07</text>
<text x="153.2" y="78">6A</text>
<text x="165.2" y="76">F08</text>
<text x="165.7" y="78">6A</text>
<text x="176.5" y="76">F09</text>
<text x="177" y="78">6A</text>
<text x="188" y="76">F10</text>
<text x="188.5" y="78">6A</text>
<text x="199.3" y="76">F11</text>
<text x="199.8" y="78">6A</text>
<text x="211.1" y="76">F12</text>
<text x="211.6" y="78">3A</text>
<text x="222.4" y="76">F13</text>
<text x="222.9" y="78">3A</text>
<text x="233.8" y="76">F14</text>
<text x="234.3" y="78">3A</text>
<text x="245" y="75.9">F15</text>
<text x="245.4" y="77.9">3A</text>
<text x="75" y="78.3">6A</text>
<text x="89.4" y="78.3">6A</text>
<text x="78.2" y="92.8">XN:1</text>
<text x="93" y="92.8">XN:2</text>
<text x="107.3" y="92.7">XN:3</text>
<text x="118.9" y="92.8">XN:4</text>
<text x="133.8" y="92.6">XN:5</text>
<text x="145.7" y="92.6">XN:6</text>
<text x="157.8" y="92.6">XN:7</text>
<text x="169.6" y="92.7">XN:8</text>
<text x="180.9" y="92.7">XN:9</text>
<text x="191.9" y="92.7">XN:10</text>
<text x="203.3" y="92.7">XN:11</text>
<text x="215.1" y="92.7">XN:12</text>
<text x="226.4" y="92.7">XN:13</text>
<text x="237.7" y="92.7">XN:14</text>
<text x="249" y="92.6">XN:15</text>
</g>
<text font-size=".7" x="17.4" y="191">R</text>
</svg>
